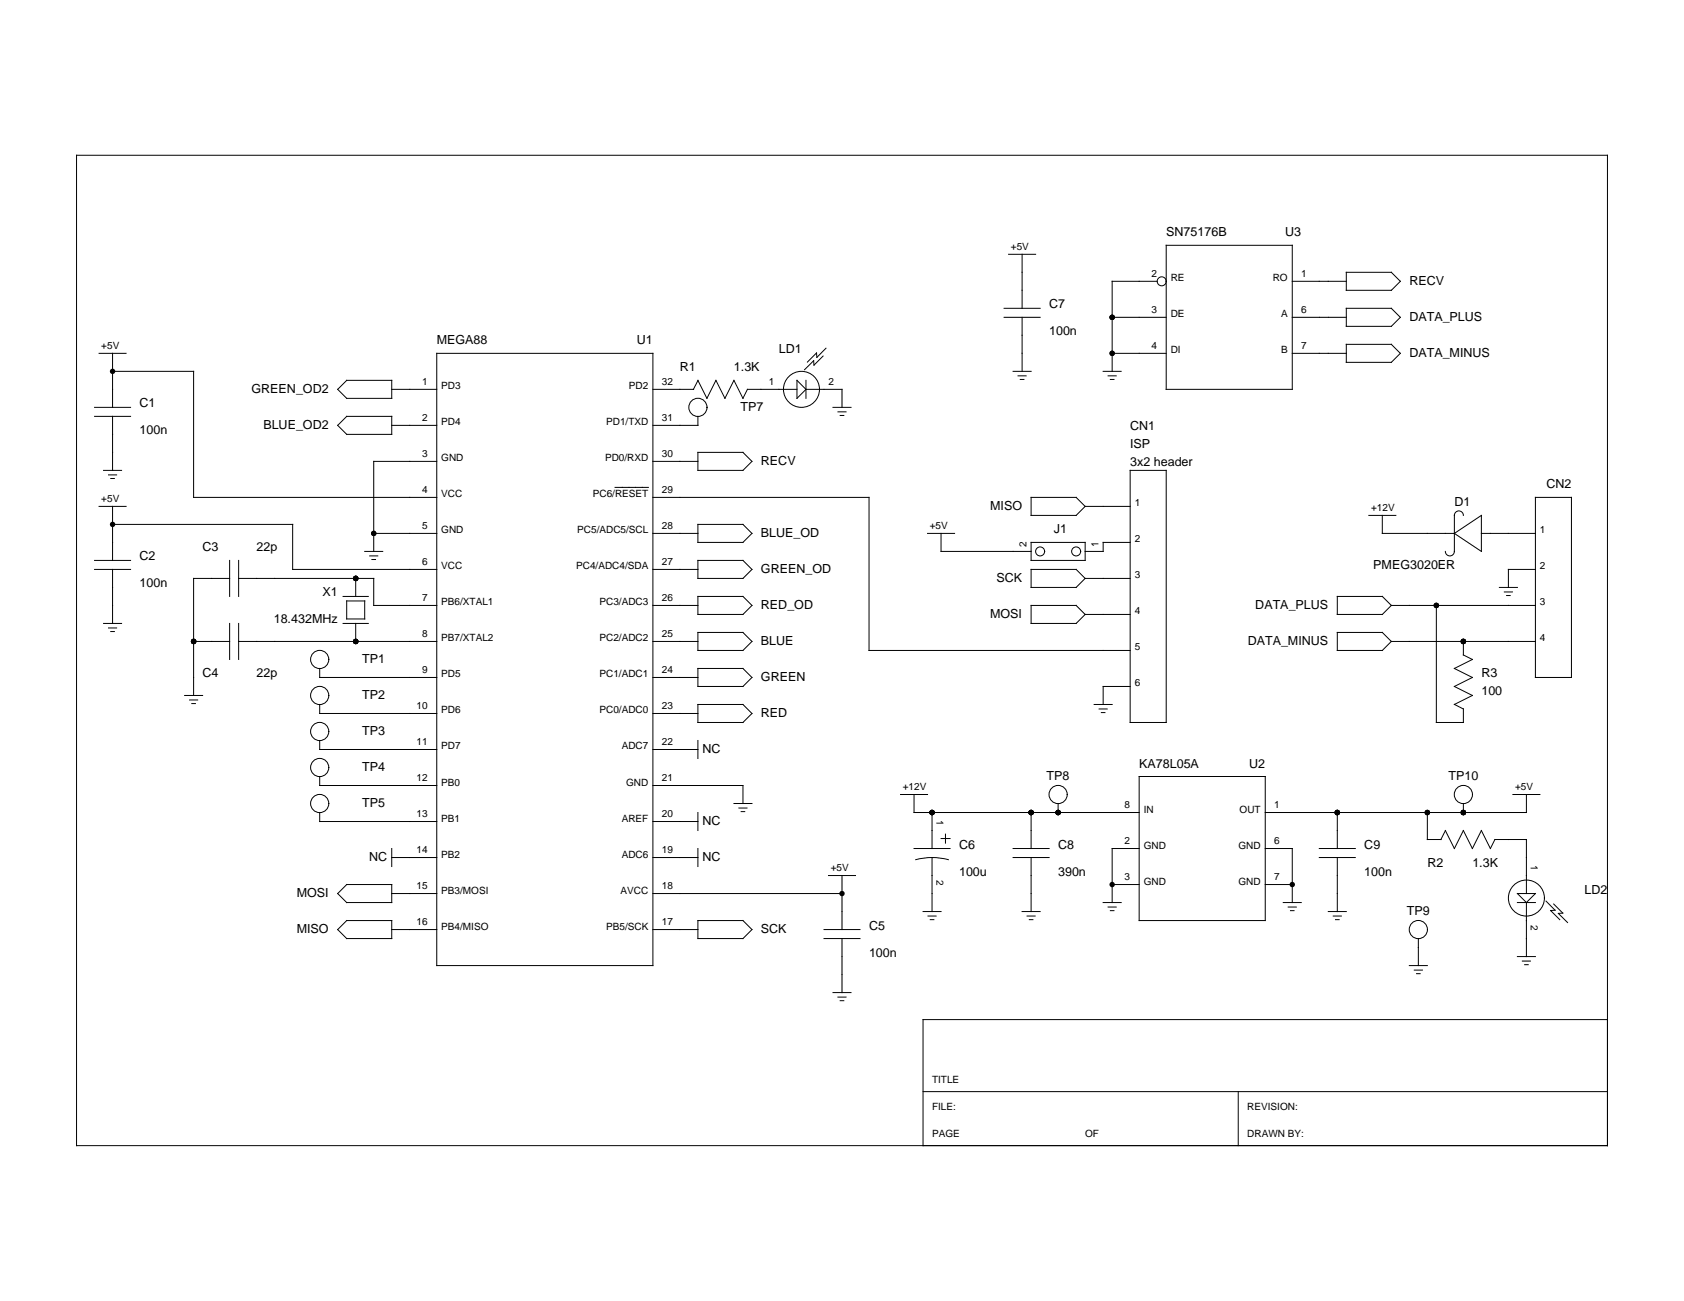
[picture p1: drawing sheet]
<svg xmlns="http://www.w3.org/2000/svg" width="279mm" height="216mm" viewBox="0 0 279 216" stroke-linecap="round" stroke-linejoin="round" font-family="sans-serif">
<g fill="none" stroke="#000" stroke-width=".17">
<path d="M12.7 25.8h254v164.3h-254zM16.4 58.6h4.5M18.7 58.6v9M72.5 58.6h35.8v101.6h-35.8zM136.6 59.1l-1.5 1.5-.1-.7-1.5 1.5M137 57.8l-1.5 1.5v-.7l-1.5 1.5M166.6 52.7h6M166.6 51.2h6M167.3 42.2h4.5M169.6 42.2v9M169.6 52.7v8.9M184.5 52.7h9"/>
<path d="M184.5 58.6h9M192 46.7h-7.5v14.9M193.5 40.7h20.9v23.9h-20.9zM214.4 46.7h9M214.4 52.7h9M214.4 58.6h9M223.4 45.2h7.4l1.5 1.5-1.5 1.5h-7.4zM223.4 51.2h7.4l1.5 1.5-1.5 1.5h-7.4zM223.4 57.1h7.4l1.5 1.5-1.5 1.5h-7.4zM15.7 67.6h6M15.7 69.1h6M17.2 78.1h3"/>
<path d="M18 78.8h1.3M18.4 79.4h.6M18.7 61.6h13.4v20.9h40.4M18.7 69.1v9M56 70.6l1.5-1.5h7.5v3h-7.5zM56 64.6l1.5-1.5h7.5v3h-7.5zM65 64.6h7.5M65 70.6h7.5M72.5 76.6h-10.5v14.9M108.3 64.6h6.8l.7-1.5 1.5 3 1.5-3 1.5 3 1.5-3 1.5 3 .7-1.5h8.2M108.3 76.6h7.5M115.8 69.1v1.5h-7.5"/>
<path d="M115.8 75.1h7.5l1.5 1.5-1.5 1.5h-7.5zM132.2 63.1l1.5 1.5-1.5 1.5zM133.7 64.6h6v3M133.7 63.1v3M138.2 67.6h3M139 68.3h1.4M139.4 68.9h.6M168.1 61.6h3M168.9 62.4h1.4M169.3 63h.6M183 61.6h3M183.9 62.4h1.3"/>
<path d="M184.2 63h.6M187.5 78.1h6v41.8h-6zM15.7 94.5h6M15.7 93h6M16.4 84h4.5M18.7 87h29.9v7.5h23.9M18.7 84v9M18.7 94.5v9M38.1 96h-6v19.4M38.1 93v6M39.6 96h22.4v4.5h10.5M39.6 93v6"/>
<path d="M56.9 99h4.2M57.5 99.7h3v3h-3zM59 96v3M60.5 91.5h3M61.3 92.3h1.4M61.7 92.9h.6M62 88.5h10.5M102 80.9h5.6M108.3 82.5h35.9v25.4h43.3M108.3 88.5h7.5M108.3 94.5h7.5M115.8 93h7.5l1.5 1.5-1.5 1.5h-7.5z"/>
<path d="M115.8 99h7.5l1.5 1.5-1.5 1.5h-7.5zM115.8 87h7.5l1.5 1.5-1.5 1.5h-7.5zM153.9 88.5h4.5M156.1 88.5v3h15M171.1 82.5h7.4l1.5 1.5-1.5 1.5h-7.4zM171.1 90h8.9v3h-8.9zM171.1 94.5h7.4l1.5 1.5-1.5 1.5h-7.4zM180 96h7.5M180 84h7.5M187.5 90h-4.5v1.5h-3M221.9 99h7.4l1.5 1.5-1.5 1.5h-7.4zM227.1 85.5h4.5"/>
<path d="M229.3 85.5v3h12M241.3 88.5l4.5-3v6zM242.8 85.5a.75 .75 0 0 0-.8-.7 .75 .75 0 0 0-.7 .7v6a.75 .75 0 0 1-.7 .8 .75 .75 0 0 1-.8-.8M245.8 88.5h8.9M248.8 97.5h3M249.6 98.2h1.3M250 98.8h.6M254.7 82.5h6v29.9h-6zM254.7 94.5h-4.4v3M17.2 103.5h3M18 104.2h1.3M18.4 104.8h.6"/>
<path d="M30.6 115.4h3M31.5 116.2h1.3M31.8 116.8h.6M32.1 106.4h6M38.1 103.5v5.9M39.6 106.4h32.9M39.6 103.5v5.9M53 110.9v1.5h19.5M53 116.9v1.5h19.5M56.9 103.5h4.2M59 103.5v2.9M108.3 100.5h7.5"/>
<path d="M108.3 106.4h7.5M108.3 112.4h7.5M108.3 118.4h7.5M115.8 116.9h7.5l1.5 1.5-1.5 1.5h-7.5zM115.8 105h7.5l1.5 1.4-1.5 1.5h-7.5zM115.8 110.9h7.5l1.5 1.5-1.5 1.5h-7.5zM171.1 100.5h7.4l1.5 1.5-1.5 1.5h-7.4zM180 102h7.5M181.5 116.9h3M182.4 117.7h1.3M182.7 118.3h.6M187.5 113.9h-4.5v3"/>
<path d="M221.9 105h7.4l1.5 1.4-1.5 1.5h-7.4zM230.8 100.5h23.9M230.8 106.4h23.9M238.3 100.5v19.4h4.5v-2.3M242.8 106.4v2.3l1.5 .7-3 1.5 3 1.5-3 1.5 3 1.5-3 1.5 1.5 .8M53 122.9v1.5h19.5M53 128.9v1.5h19.5M53 134.8v1.5h19.5M108.3 124.4h7.5M108.3 130.4h15v2.9M108.3 136.3h7.5M115.8 122.9v3"/>
<path d="M115.8 134.8v3M121.8 133.3h3M122.6 134.1h1.3M123 134.7h.6M149.4 131.8h4.5M151.7 131.8v3h37.3M154.6 134.8v6M156.1 139.2h1.5M156.9 138.4v1.5M171.1 134.8v6M175.6 133.3v1.5M189 128.9h20.9v23.9h-20.9z"/>
<path d="M221.9 134.8v6M236.8 134.8v4.5h2.3M239.8 137.8l1.5 3 1.5-3 1.5 3 1.5-3 1.5 3 .7-1.5h5.3v9M239.8 137.8l-.7 1.5M242.8 133.3v1.5M251 131.8h4.5M253.3 131.8v3h-43.4M56 148.3l1.5-1.5h7.5v3h-7.5zM56 154.3l1.5-1.5h7.5v3h-7.5zM65 148.3h7.5M65 142.3h7.5M65 154.3h7.5"/>
<path d="M65 140.8v3M108.3 148.3h31.4M108.3 142.3h7.5M108.3 154.3h7.5M115.8 140.8v3M115.8 152.8h7.5l1.5 1.5-1.5 1.5h-7.5zM136.7 154.3h6M136.7 155.8h6M137.5 145.3h4.4M139.7 145.3v9M139.7 155.8v8.9M151.7 140.8h5.9"/>
<path d="M151.9 142.7a10.5 10.5 0 0 1 5.4 0M153.1 151.3h3M154 152h1.3M154.3 152.6h.6M154.6 142.3v9M168.1 142.3h6M168.1 140.8h6M169.6 151.3h3M170.4 152h1.3M170.8 152.6h.6M171.1 142.3v9M183 149.8h3"/>
<path d="M183.9 150.5h1.3M184.2 151.1h.6M184.5 146.8h4.5M189 140.8h-4.5v9M209.9 140.8h4.5v9M209.9 146.8h4.5M212.9 149.8h3M213.7 150.5h1.4M214.1 151.1h.6M218.9 142.3h6M218.9 140.8h6M220.4 151.3h3"/>
<path d="M221.2 152h1.3M221.6 152.6h.6M221.9 142.3v9M235.3 155.8v4.4M251.8 149.8h2.9M251.8 148.3h2.9l-1.4 1.5zM251.8 158.7h2.9M252.6 159.5h1.3M253.3 149.8v8.9M256.5 149.5l1.5 1.5-.7 .1 1.5 1.5M257.8 150l1.5 1.5-.7 .1 1.5 1.5M138.2 164.7h3"/>
<path d="M139 165.5h1.4M139.4 166.1h.6M233.8 160.2h3M234.7 161h1.3M235 161.6h.6M253 160.1h.6M266.7 169.2h-113.6v20.9M153.1 181.2h113.6M205.4 181.2v8.9"/>
<circle cx="192.7" cy="46.7" r=".75"/>
<circle cx="115.8" cy="67.6" r="1.51"/>
<circle cx="133" cy="64.6" r="2.99"/>
<circle cx="172.6" cy="91.5" r=".75"/>
<circle cx="178.5" cy="91.5" r=".75"/>
<circle cx="53" cy="115.4" r="1.51"/>
<circle cx="53" cy="109.4" r="1.51"/>
<circle cx="53" cy="133.3" r="1.51"/>
<circle cx="53" cy="121.4" r="1.51"/>
<circle cx="53" cy="127.4" r="1.51"/>
<circle cx="175.6" cy="131.8" r="1.51"/>
<circle cx="242.8" cy="131.8" r="1.51"/>
<circle cx="235.3" cy="154.3" r="1.51"/>
<circle cx="253.3" cy="149" r="2.99"/>
</g>
<g fill="#000">
<circle cx="184.5" cy="52.7" r=".45"/>
<circle cx="184.5" cy="58.6" r=".45"/>
<circle cx="18.7" cy="61.6" r=".45"/>
<circle cx="18.7" cy="87" r=".45"/>
<circle cx="59" cy="96" r=".45"/>
<circle cx="62" cy="88.5" r=".45"/>
<circle cx="32.1" cy="106.4" r=".45"/>
<circle cx="59" cy="106.4" r=".45"/>
<circle cx="238.3" cy="100.5" r=".45"/>
<circle cx="242.8" cy="106.4" r=".45"/>
<circle cx="154.6" cy="134.8" r=".45"/>
<circle cx="171.1" cy="134.8" r=".45"/>
<circle cx="175.6" cy="134.8" r=".45"/>
<circle cx="221.9" cy="134.8" r=".45"/>
<circle cx="236.8" cy="134.8" r=".45"/>
<circle cx="242.8" cy="134.8" r=".45"/>
<circle cx="139.7" cy="148.3" r=".45"/>
<circle cx="184.5" cy="146.8" r=".45"/>
<circle cx="214.4" cy="146.8" r=".45"/>
</g>
<g font-size="2.1">
<text x="193.5" y="39.2">SN75176B</text>
<text x="213.2" y="39.2">U3</text>
<text x="233.8" y="47.2">RECV</text>
<text x="174.1" y="51.2">C7</text>
<text x="233.8" y="53.2">DATA_PLUS</text>
<text x="72.5" y="57.1">MEGA88</text>
<text x="105.7" y="57.1">U1</text>
<text x="129.2" y="58.6">LD1</text>
<text x="174.1" y="55.6">100n</text>
<text x="233.8" y="59.2">DATA_MINUS</text>
<text x="41.7" y="65.2">GREEN_OD2</text>
<text x="112.8" y="61.6">R1</text>
<text x="121.8" y="61.6">1.3K</text>
<text x="23.2" y="67.6">C1</text>
<text x="43.7" y="71.1">BLUE_OD2</text>
<text x="122.9" y="68.1">TP7</text>
<text x="187.5" y="71.3">CN1</text>
<text x="23.2" y="72.1">100n</text>
<text x="126.3" y="77.1">RECV</text>
<text x="187.5" y="77.3">3x2 header</text>
<text x="187.5" y="74.3">ISP</text>
<text x="256.6" y="81">CN2</text>
<text x="126.3" y="89.1">BLUE_OD</text>
<text x="164.3" y="84.6">MISO</text>
<text x="174.9" y="88.5">J1</text>
<text x="241.3" y="84">D1</text>
<text x="23.2" y="93">C2</text>
<text x="33.6" y="91.5">C3</text>
<text x="42.6" y="91.5">22p</text>
<text x="126.3" y="95">GREEN_OD</text>
<text x="227.9" y="94.5">PMEG3020ER</text>
<text x="23.2" y="97.5">100n</text>
<text x="53.5" y="99">X1</text>
<text x="126.3" y="101">RED_OD</text>
<text x="165.3" y="96.5">SCK</text>
<text x="208.3" y="101">DATA_PLUS</text>
<text x="45.4" y="103.5">18.432MHz</text>
<text x="126.3" y="107">BLUE</text>
<text x="164.3" y="102.5">MOSI</text>
<text x="207" y="107">DATA_MINUS</text>
<text x="33.6" y="112.4">C4</text>
<text x="42.6" y="112.4">22p</text>
<text x="60.1" y="110">TP1</text>
<text x="126.3" y="113">GREEN</text>
<text x="245.8" y="112.4">R3</text>
<text x="60.1" y="115.9">TP2</text>
<text x="126.3" y="118.9">RED</text>
<text x="245.8" y="115.4">100</text>
<text x="60.1" y="121.9">TP3</text>
<text x="116.5" y="124.9">NC</text>
<text x="60.1" y="127.9">TP4</text>
<text x="173.7" y="129.4">TP8</text>
<text x="189" y="127.4">KA78L05A</text>
<text x="207.3" y="127.4">U2</text>
<text x="240.3" y="129.4">TP10</text>
<text x="60.1" y="133.9">TP5</text>
<text x="116.5" y="136.9">NC</text>
<text x="61.3" y="142.9">NC</text>
<text x="116.5" y="142.9">NC</text>
<text x="159.1" y="140.8">C6</text>
<text x="175.6" y="140.8">C8</text>
<text x="226.4" y="140.8">C9</text>
<text x="236.8" y="143.8">R2</text>
<text x="244.3" y="143.8">1.3K</text>
<text x="49.2" y="148.8">MOSI</text>
<text x="159.1" y="145.3">100u</text>
<text x="175.6" y="145.3">390n</text>
<text x="226.4" y="145.3">100n</text>
<text x="262.9" y="148.3">LD2</text>
<text x="49.2" y="154.8">MISO</text>
<text x="126.3" y="154.8">SCK</text>
<text x="144.2" y="154.3">C5</text>
<text x="233.4" y="151.8">TP9</text>
<text x="144.2" y="158.7">100n</text>
</g>
<g font-size="1.7">
<text x="167.7" y="41.5">+5V</text>
<text x="191.1" y="45.9">2</text>
<text x="194.2" y="46.7">RE</text>
<text x="211.2" y="46.7">RO</text>
<text x="215.9" y="45.9">1</text>
<text x="191.1" y="51.9">3</text>
<text x="194.2" y="52.7">DE</text>
<text x="212.6" y="52.7">A</text>
<text x="215.9" y="51.9">6</text>
<text x="16.8" y="57.9">+5V</text>
<text x="191.1" y="57.9">4</text>
<text x="194.2" y="58.6">DI</text>
<text x="212.6" y="58.6">B</text>
<text x="215.9" y="57.9">7</text>
<text x="70" y="63.9">1</text>
<text x="73.2" y="64.6">PD3</text>
<text x="104.3" y="64.6">PD2</text>
<text x="109.8" y="63.9">32</text>
<text x="127.6" y="63.9">1</text>
<text x="137.5" y="63.9">2</text>
<text x="70" y="69.8">2</text>
<text x="73.2" y="70.6">PD4</text>
<text x="100.6" y="70.6">PD1/TXD</text>
<text x="109.8" y="69.8">31</text>
<text x="70" y="75.8">3</text>
<text x="73.2" y="76.6">GND</text>
<text x="100.4" y="76.6">PD0/RXD</text>
<text x="109.8" y="75.8">30</text>
<text x="16.8" y="83.3">+5V</text>
<text x="70" y="81.8">4</text>
<text x="73.2" y="82.5">VCC</text>
<text x="98.4" y="82.5">PC6/RESET</text>
<text x="109.8" y="81.8">29</text>
<text x="70" y="87.8">5</text>
<text x="73.2" y="88.5">GND</text>
<text x="95.8" y="88.5">PC5/ADC5/SCL</text>
<text x="109.8" y="87.8">28</text>
<text x="154.3" y="87.8">+5V</text>
<text x="188.3" y="84">1</text>
<text x="227.5" y="84.8">+12V</text>
<text x="255.5" y="88.5">1</text>
<text x="70" y="93.7">6</text>
<text x="73.2" y="94.5">VCC</text>
<text x="95.6" y="94.5">PC4/ADC4/SDA</text>
<text x="109.8" y="93.7">27</text>
<text x="170.3" y="90.8" transform="rotate(-90 170.3 90.8)">2</text>
<text x="182.3" y="90.8" transform="rotate(-90 182.3 90.8)">1</text>
<text x="188.3" y="90">2</text>
<text x="188.3" y="96">3</text>
<text x="255.5" y="94.5">2</text>
<text x="70" y="99.7">7</text>
<text x="73.2" y="100.5">PB6/XTAL1</text>
<text x="99.5" y="100.5">PC3/ADC3</text>
<text x="109.8" y="99.7">26</text>
<text x="188.3" y="102">4</text>
<text x="255.5" y="100.5">3</text>
<text x="70" y="105.7">8</text>
<text x="73.2" y="106.4">PB7/XTAL2</text>
<text x="99.5" y="106.4">PC2/ADC2</text>
<text x="109.8" y="105.7">25</text>
<text x="188.3" y="107.9">5</text>
<text x="255.5" y="106.4">4</text>
<text x="70" y="111.7">9</text>
<text x="73.2" y="112.4">PD5</text>
<text x="99.5" y="112.4">PC1/ADC1</text>
<text x="109.8" y="111.7">24</text>
<text x="188.3" y="113.9">6</text>
<text x="69.1" y="117.7">10</text>
<text x="73.2" y="118.4">PD6</text>
<text x="99.5" y="118.4">PC0/ADC0</text>
<text x="109.8" y="117.7">23</text>
<text x="69.1" y="123.6">11</text>
<text x="73.2" y="124.4">PD7</text>
<text x="103.1" y="124.4">ADC7</text>
<text x="109.8" y="123.6">22</text>
<text x="69.1" y="129.6">12</text>
<text x="73.2" y="130.4">PB0</text>
<text x="103.9" y="130.4">GND</text>
<text x="109.8" y="129.6">21</text>
<text x="149.8" y="131.1">+12V</text>
<text x="251.4" y="131.1">+5V</text>
<text x="69.1" y="135.6">13</text>
<text x="73.2" y="136.3">PB1</text>
<text x="103.1" y="136.3">AREF</text>
<text x="109.8" y="135.6">20</text>
<text x="155.4" y="136.2" transform="rotate(90 155.4 136.2)">1</text>
<text x="186.6" y="134.1">8</text>
<text x="189.8" y="134.8">IN</text>
<text x="205.7" y="134.8">OUT</text>
<text x="211.4" y="134.1">1</text>
<text x="69.1" y="141.6">14</text>
<text x="73.2" y="142.3">PB2</text>
<text x="103.1" y="142.3">ADC6</text>
<text x="109.8" y="141.6">19</text>
<text x="186.6" y="140.1">2</text>
<text x="189.8" y="140.8">GND</text>
<text x="205.5" y="140.8">GND</text>
<text x="211.4" y="140.1">6</text>
<text x="254" y="143.6" transform="rotate(90 254 143.6)">1</text>
<text x="69.1" y="147.5">15</text>
<text x="73.2" y="148.3">PB3/MOSI</text>
<text x="103" y="148.3">AVCC</text>
<text x="109.8" y="147.5">18</text>
<text x="137.8" y="144.5">+5V</text>
<text x="155.4" y="146" transform="rotate(90 155.4 146)">2</text>
<text x="186.6" y="146">3</text>
<text x="189.8" y="146.8">GND</text>
<text x="205.5" y="146.8">GND</text>
<text x="211.4" y="146">7</text>
<text x="69.1" y="153.5">16</text>
<text x="73.2" y="154.3">PB4/MISO</text>
<text x="100.6" y="154.3">PB5/SCK</text>
<text x="109.8" y="153.5">17</text>
<text x="254" y="153.5" transform="rotate(90 254 153.5)">2</text>
<text x="154.6" y="179.7">TITLE</text>
<text x="154.6" y="184.1">FILE:</text>
<text x="206.9" y="184.1">REVISION:</text>
<text x="154.6" y="188.6">PAGE</text>
<text x="180" y="188.6">OF</text>
<text x="206.9" y="188.6">DRAWN BY:</text>
</g>
</svg>
